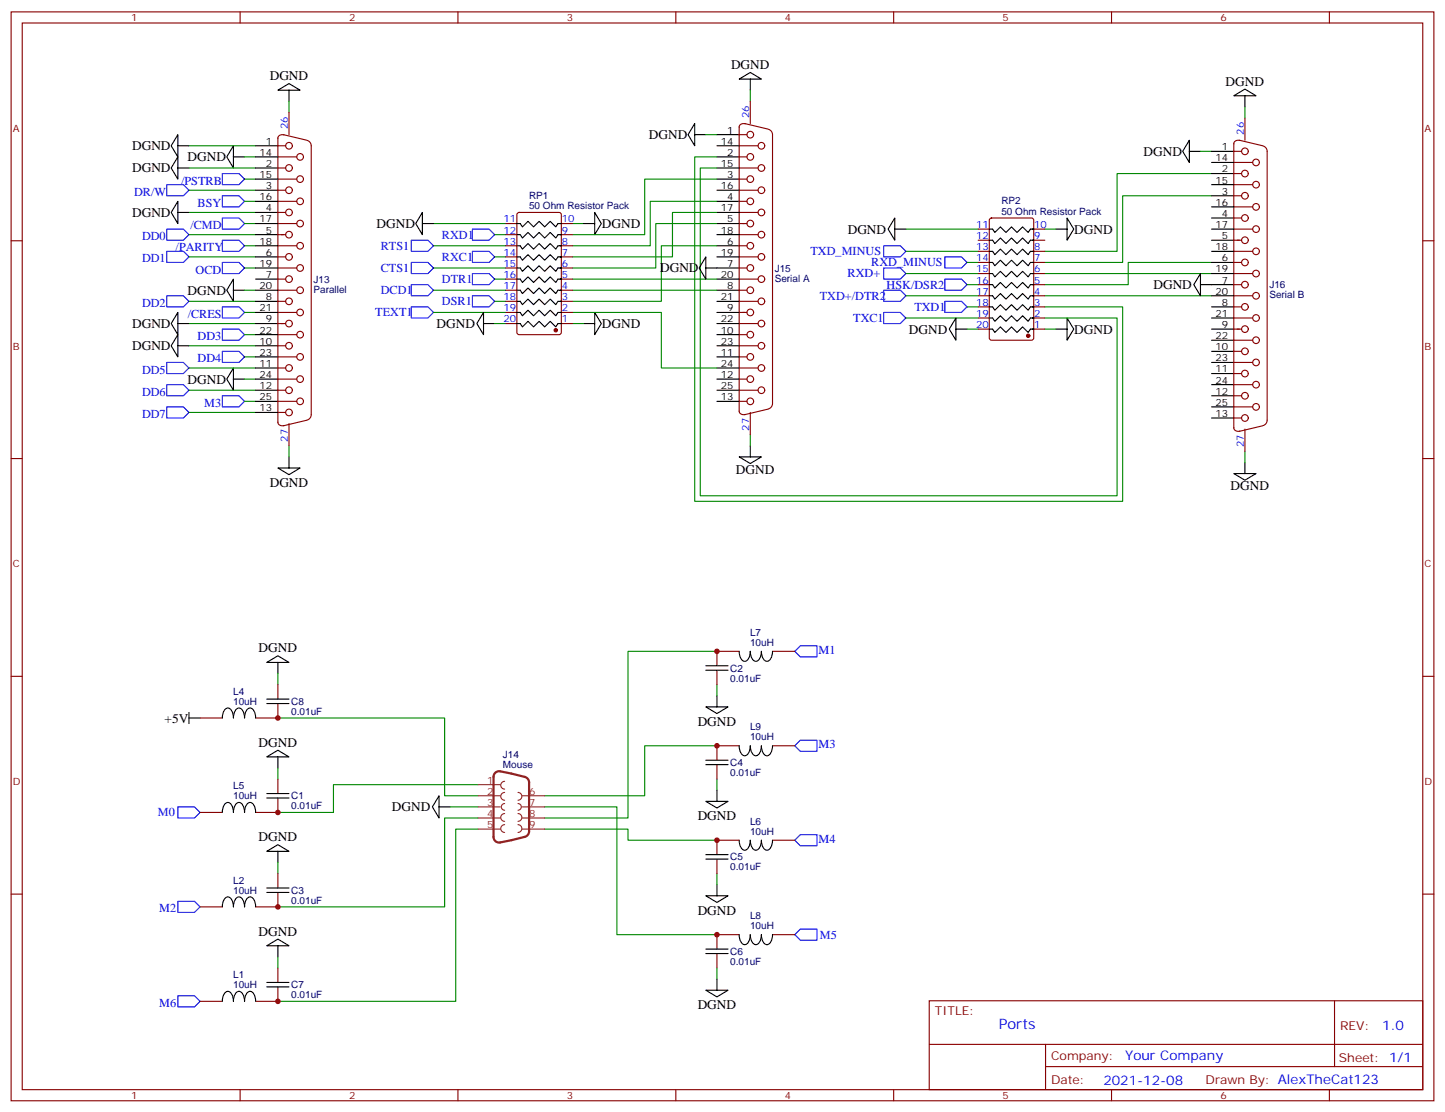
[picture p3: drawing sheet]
<svg xmlns="http://www.w3.org/2000/svg" width="459mm" height="353mm" viewBox="0 0 459 353" stroke-linecap="round" stroke-linejoin="round" font-family="sans-serif">
<g fill="none" stroke="#870000" stroke-width=".35">
<path d="M3.5 3.8h451.6v345.7h-451.6zM7.1 7.3h444.5v338.7h-444.5zM76.2 3.8v3.5M145.3 3.8v3.5M214.5 3.8v3.5M283.6 3.8v3.5M352.8 3.8v3.5M421.9 3.8v3.5M91.7 35.7v7.1M236.4 39.2l7.4 1.8M236.5 39.3a1.31 1.31 0 0 0-1.9 1.1M238.1 32.2v7"/>
<path d="M395.1 37.5v7M88.2 53.3h2.5M88.2 46.3h2.5M88.2 49.8h6M88.2 56.9h6M88.2 43.8v90.3M90 42.8l7.4 1.7M90.1 42.8a1.31 1.31 0 0 0-1.9 1.1M97.5 44.6l1 .8 .3 .9v85.4l-.3 .8-1 .9M234.6 53.3h6M234.6 46.3h6M234.6 49.8h2.5"/>
<path d="M234.6 56.9h2.5M234.6 42.8h2.5M234.6 40.3v90.3M243.9 41.1l1 .8 .3 .9v85.3l-.3 .9-1 .8M391.6 55.1h2.5M391.6 48h2.5M391.6 51.6h6M391.6 58.6h6M391.6 45.6v90.3M393.3 44.5l7.5 1.8M393.5 44.6a1.31 1.31 0 0 0-1.9 1.1M400.9 46.4l1 .8 .3 .8v85.4l-.3 .9-1 .8"/>
<path d="M3.5 76.4h3.6M88.2 78h6M88.2 74.5h2.5M88.2 71h6M88.2 60.4h2.5M88.2 67.5h2.5M88.2 63.9h6M160.5 78h3.5M160.5 74.5h3.5M160.5 71h3.5M164.3 67.7l.4-.2h12.7l.7 .4 .1 37.7-.5 .6-13 .1-.6-.5-.1-37.6zM178.2 78h3.5"/>
<path d="M178.2 74.5h3.5M178.2 71h3.5M234.6 78h2.5M234.6 74.5h6M234.6 71h2.5M234.6 60.4h6M234.6 67.5h6M234.6 63.9h2.5M310.4 79.8h3.6M310.4 76.3h3.6M310.4 72.7h3.6M314.2 69.4l.5-.2h12.7l.6 .4 .1 37.7-.5 .7h-12.9l-.7-.4v-37.7z"/>
<path d="M328.1 79.8h3.5M328.1 76.3h3.5M328.1 72.7h3.5M391.6 79.8h6M391.6 76.3h2.5M391.6 72.7h6M391.6 62.2h2.5M391.6 69.2h2.5M391.6 65.7h6M451.6 76.4h3.5M88.2 99.2h6M88.2 95.7h2.5"/>
<path d="M88.2 92.1h6M88.2 88.6h2.5M88.2 85.1h6M88.2 81.6h2.5M160.5 99.2h3.5M160.5 95.7h3.5M160.5 92.1h3.5M160.5 88.6h3.5M160.5 85.1h3.5M160.5 81.6h3.5M178.2 99.2h3.5M178.2 95.7h3.5"/>
<path d="M178.2 92.1h3.5M178.2 88.6h3.5M178.2 85.1h3.5M178.2 81.6h3.5M234.6 99.2h2.5M234.6 95.7h6M234.6 92.1h2.5M234.6 88.6h6M234.6 85.1h2.5M234.6 81.6h6M310.4 97.4h3.6M310.4 93.9h3.6"/>
<path d="M310.4 90.4h3.6M310.4 86.9h3.6M310.4 83.3h3.6M328.1 97.4h3.5M328.1 93.9h3.5M328.1 90.4h3.5M328.1 86.9h3.5M328.1 83.3h3.5M391.6 97.4h2.5M391.6 93.9h6M391.6 90.4h2.5M391.6 86.9h6"/>
<path d="M391.6 83.3h2.5M88.2 102.7h2.5M88.2 109.8h2.5M88.2 106.3h6M88.2 116.8h2.5M88.2 113.3h6M160.5 102.7h3.5M178.2 102.7h3.5M234.6 102.7h6M234.6 109.8h6M234.6 106.3h2.5M234.6 116.8h6"/>
<path d="M234.6 113.3h2.5M310.4 104.5h3.6M310.4 101h3.6M328.1 104.5h3.5M328.1 101h3.5M391.6 104.5h2.5M391.6 101h6M391.6 111.5h2.5M391.6 108h6M391.6 118.6h2.5M391.6 115.1h6M88.2 123.9h2.5"/>
<path d="M88.2 120.4h6M88.2 131h2.5M88.2 127.4h6M88.2 134a1.41 1.41 0 0 0 1.9 1.1M91.7 134.5v7M97.4 133.4l-7.4 1.8M234.6 123.9h6M234.6 120.4h2.5M234.6 127.4h2.5M234.6 130.5a1.41 1.41 0 0 0 1.9 1.1M238.1 131v7M243.8 129.9l-7.4 1.8"/>
<path d="M391.6 125.7h2.5M391.6 122.1h6M391.6 132.7h2.5M391.6 129.2h6M391.6 135.8a1.41 1.41 0 0 0 1.9 1.1M395.1 136.2v7.1M400.8 135.2l-7.5 1.7M3.5 145.6h3.6M451.6 145.6h3.5M3.5 214.7h3.6M88.2 217.4v4.6M227.5 212.8v4.6"/>
<path d="M234.6 206.8h-7.1v4.6M245.2 206.8h7M451.6 214.7h3.5M63.5 228h7.1M88.2 223.4v4.6h-7.1M234.6 236.8h-7.1v4.6M245.2 236.8h7M63.5 258h7.1M88.2 253.4v4.6h-7.1M88.2 247.4v4.6M227.5 242.8v4.6M88.2 277.4v4.5"/>
<path d="M227.5 272.8v4.6M234.6 266.8h-7.1v4.6M245.2 266.8h7M3.5 283.9h3.6M63.5 287.9h7.1M88.2 283.4v4.5h-7.1M234.6 296.8h-7.1v4.5M245.2 296.8h7M451.6 283.9h3.5M63.5 317.9h7.1M88.2 313.3v4.6h-7.1M88.2 307.3v4.6"/>
<path d="M227.5 302.8v4.5M294.9 317.7h156.7v28.3h-156.7zM423.5 317.8l.1 20.8M295 331.6h156.4M331.8 338.6h119.6M331.8 331.6v14.1M76.2 346v3.5M145.3 346v3.5M214.5 346v3.5M283.6 346v3.5M352.8 346v3.5M421.9 346v3.5"/>
<circle cx="91.7" cy="46.3" r="1.06"/>
<circle cx="91.7" cy="53.3" r="1.06"/>
<circle cx="95.2" cy="56.9" r="1.06"/>
<circle cx="95.2" cy="49.8" r="1.06"/>
<circle cx="238.1" cy="49.8" r="1.06"/>
<circle cx="238.1" cy="42.8" r="1.06"/>
<circle cx="238.1" cy="56.9" r="1.06"/>
<circle cx="241.7" cy="53.3" r="1.06"/>
<circle cx="241.7" cy="46.3" r="1.06"/>
<circle cx="395.1" cy="55.1" r="1.06"/>
<circle cx="395.1" cy="48" r="1.06"/>
<circle cx="398.6" cy="58.6" r="1.06"/>
<circle cx="398.6" cy="51.6" r="1.06"/>
<circle cx="91.7" cy="67.5" r="1.06"/>
<circle cx="91.7" cy="74.5" r="1.06"/>
<circle cx="91.7" cy="60.4" r="1.06"/>
<circle cx="95.2" cy="71" r="1.06"/>
<circle cx="95.2" cy="78" r="1.06"/>
<circle cx="95.2" cy="63.9" r="1.06"/>
<circle cx="238.1" cy="71" r="1.06"/>
<circle cx="238.1" cy="78" r="1.06"/>
<circle cx="238.1" cy="63.9" r="1.06"/>
<circle cx="241.7" cy="67.5" r="1.06"/>
<circle cx="241.7" cy="60.4" r="1.06"/>
<circle cx="241.7" cy="74.5" r="1.06"/>
<circle cx="395.1" cy="69.2" r="1.06"/>
<circle cx="395.1" cy="62.2" r="1.06"/>
<circle cx="395.1" cy="76.3" r="1.06"/>
<circle cx="398.6" cy="65.7" r="1.06"/>
<circle cx="398.6" cy="72.7" r="1.06"/>
<circle cx="398.6" cy="79.8" r="1.06"/>
<circle cx="91.7" cy="88.6" r="1.06"/>
<circle cx="91.7" cy="81.6" r="1.06"/>
<circle cx="91.7" cy="95.7" r="1.06"/>
<circle cx="95.2" cy="85.1" r="1.06"/>
<circle cx="95.2" cy="99.2" r="1.06"/>
<circle cx="95.2" cy="92.1" r="1.06"/>
<circle cx="238.1" cy="85.1" r="1.06"/>
<circle cx="238.1" cy="92.1" r="1.06"/>
<circle cx="238.1" cy="99.2" r="1.06"/>
<circle cx="241.7" cy="95.7" r="1.06"/>
<circle cx="241.7" cy="81.6" r="1.06"/>
<circle cx="241.7" cy="88.6" r="1.06"/>
<circle cx="395.1" cy="83.3" r="1.06"/>
<circle cx="395.1" cy="90.4" r="1.06"/>
<circle cx="395.1" cy="97.4" r="1.06"/>
<circle cx="398.6" cy="93.9" r="1.06"/>
<circle cx="398.6" cy="86.9" r="1.06"/>
<circle cx="91.7" cy="102.7" r="1.06"/>
<circle cx="91.7" cy="109.8" r="1.06"/>
<circle cx="91.7" cy="116.8" r="1.06"/>
<circle cx="95.2" cy="106.3" r="1.06"/>
<circle cx="95.2" cy="113.3" r="1.06"/>
<circle cx="238.1" cy="113.3" r="1.06"/>
<circle cx="238.1" cy="106.3" r="1.06"/>
<circle cx="241.7" cy="102.7" r="1.06"/>
<circle cx="241.7" cy="109.8" r="1.06"/>
<circle cx="241.7" cy="116.8" r="1.06"/>
<circle cx="395.1" cy="111.5" r="1.06"/>
<circle cx="395.1" cy="118.6" r="1.06"/>
<circle cx="395.1" cy="104.5" r="1.06"/>
<circle cx="398.6" cy="101" r="1.06"/>
<circle cx="398.6" cy="115.1" r="1.06"/>
<circle cx="398.6" cy="108" r="1.06"/>
<circle cx="91.7" cy="131" r="1.06"/>
<circle cx="91.7" cy="123.9" r="1.06"/>
<circle cx="95.2" cy="127.4" r="1.06"/>
<circle cx="95.2" cy="120.4" r="1.06"/>
<circle cx="238.1" cy="120.4" r="1.06"/>
<circle cx="238.1" cy="127.4" r="1.06"/>
<circle cx="241.7" cy="123.9" r="1.06"/>
<circle cx="395.1" cy="132.7" r="1.06"/>
<circle cx="395.1" cy="125.7" r="1.06"/>
<circle cx="398.6" cy="129.2" r="1.06"/>
<circle cx="398.6" cy="122.1" r="1.06"/>
</g>
<g fill="none" stroke="#000" stroke-width=".35">
<path d="M88.2 28.6l3.5-2.1 3.5 2.1zM91.7 28.6v3.6M220.5 39.2v7.1l-2.1-3.5zM234.6 25.1l3.5-2.1 3.6 2.1zM238.1 25.1v3.5M391.6 30.4l3.5-2.1 3.5 2.1zM395.1 30.4v3.5M56.4 42.8v7l-2.1-3.5zM56.4 49.8v7.1l-2.1-3.6zM56.4 46.3h3.6M56.4 53.3h3.6M74.1 46.3v7l-2.1-3.5z"/>
<path d="M74.1 49.8h3.5M81.1 46.3h7.1M81.1 49.8h7.1M81.1 53.3h7.1M81.1 56.9h7.1M220.5 42.8h3.5M227.5 46.3h7.1M227.5 49.8h7.1M227.5 53.3h7.1M227.5 42.8h7.1M227.5 56.9h7.1M377.5 44.5v7.1l-2.1-3.6z"/>
<path d="M377.5 48h3.5M384.5 48h7.1M384.5 55.1h7.1M384.5 51.6h7.1M384.5 58.6h7.1M56.4 63.9v7.1l-2.1-3.5zM56.4 67.5h3.6M81.1 67.5h7.1M81.1 71h7.1M81.1 78h7.1M81.1 74.5h7.1M81.1 60.4h7.1"/>
<path d="M81.1 63.9h7.1M134.1 67.5v7l-2.2-3.5zM134.1 71h3.5M164 78h1.1l.7 1.1 1.8-1.8 1.7 1.8 1.8-1.8 1.8 1.8 1.7-1.8 1.8 1.8 .7-1.1h1.1h-.4M164 74.5h1.1l.7 1.1 1.8-1.8 1.7 1.8 1.8-1.8 1.8 1.8 1.7-1.8 1.8 1.8 .7-1.1h1.1h-.4M164 71h1.1l.7 1 1.8-1.7 1.7 1.7 1.8-1.7 1.8 1.7 1.7-1.7 1.8 1.7 .7-1h1.1h-.4M185.2 71h3.5M188.7 67.5l2.2 3.5-2.2 3.5zM227.5 67.5h7.1M227.5 71h7.1M227.5 78h7.1M227.5 74.5h7.1"/>
<path d="M227.5 60.4h7.1M227.5 63.9h7.1M284 69.2v7.1l-2.1-3.6zM284 72.7h3.5M314 79.8h1l.7 1.1 1.8-1.8 1.8 1.8 1.7-1.8 1.8 1.8 1.8-1.8 1.7 1.8 .7-1.1h1.1h-.4M314 76.3h1l.7 1 1.8-1.7 1.8 1.7 1.7-1.7 1.8 1.7 1.8-1.7 1.7 1.7 .7-1h1.1h-.4M314 72.7h1l.7 1.1 1.8-1.8 1.8 1.8 1.7-1.8 1.8 1.8 1.8-1.8 1.7 1.8 .7-1.1h1.1h-.4M335.1 72.7h3.6M338.7 69.2l2.1 3.5-2.1 3.6zM384.5 72.7h7.1M384.5 79.8h7.1M384.5 76.3h7.1"/>
<path d="M384.5 62.2h7.1M384.5 69.2h7.1M384.5 65.7h7.1M56.4 99.2v7.1l-2.1-3.6zM74.1 88.6v7.1l-2.1-3.6zM74.1 92.1h3.5M81.1 92.1h7.1M81.1 85.1h7.1M81.1 95.7h7.1M81.1 99.2h7.1M81.1 88.6h7.1M81.1 81.6h7.1"/>
<path d="M153.5 99.2v7.1l-2.2-3.6zM164 95.7h1.1l.7 1 1.8-1.7 1.7 1.7 1.8-1.7 1.8 1.7 1.7-1.7 1.8 1.7 .7-1h1.1h-.4M164 99.2h1.1l.7 1.1 1.8-1.8 1.7 1.8 1.8-1.8 1.8 1.8 1.7-1.8 1.8 1.8 .7-1.1h1.1h-.4M164 92.1h1.1l.7 1.1 1.8-1.8 1.7 1.8 1.8-1.8 1.8 1.8 1.7-1.8 1.8 1.8 .7-1.1h1.1h-.4M164 88.6h1.1l.7 1.1 1.8-1.8 1.7 1.8 1.8-1.8 1.8 1.8 1.7-1.8 1.8 1.8 .7-1.1h1.1h-.4M164 85.1h1.1l.7 1 1.8-1.7 1.7 1.7 1.8-1.7 1.8 1.7 1.7-1.7 1.8 1.7 .7-1h1.1h-.4M164 81.6h1.1l.7 1 1.8-1.7 1.7 1.7 1.8-1.7 1.8 1.7 1.7-1.7 1.8 1.7 .7-1h1.1h-.4M188.7 99.2l2.2 3.5-2.2 3.6zM224 81.6v7l-2.1-3.5zM224 85.1h10.6M227.5 92.1h7.1M227.5 95.7h7.1"/>
<path d="M227.5 99.2h7.1M227.5 88.6h7.1M227.5 81.6h7.1M314 97.4h1l.7 1.1 1.8-1.8 1.8 1.8 1.7-1.8 1.8 1.8 1.8-1.8 1.7 1.8 .7-1.1h1.1h-.4M314 93.9h1l.7 1.1 1.8-1.8 1.8 1.8 1.7-1.8 1.8 1.8 1.8-1.8 1.7 1.8 .7-1.1h1.1h-.4M314 90.4h1l.7 1 1.8-1.7 1.8 1.7 1.7-1.7 1.8 1.7 1.8-1.7 1.7 1.7 .7-1h1.1h-.4M314 86.9h1l.7 1 1.8-1.8 1.8 1.8 1.7-1.8 1.8 1.8 1.8-1.8 1.7 1.8 .7-1h1.1h-.4M314 83.3h1l.7 1.1 1.8-1.8 1.8 1.8 1.7-1.8 1.8 1.8 1.8-1.8 1.7 1.8 .7-1.1h1.1h-.4M381 86.9v7l-2.1-3.5zM381 90.4h10.6M384.5 97.4h7.1M384.5 93.9h7.1"/>
<path d="M384.5 86.9h7.1M384.5 83.3h7.1M56.4 106.3v7l-2.1-3.5zM56.4 102.7h3.6M56.4 109.8h3.6M74.1 116.8v7.1l-2.1-3.5zM81.1 102.7h7.1M81.1 109.8h7.1M81.1 116.8h7.1M81.1 106.3h7.1M81.1 113.3h7.1M153.5 102.7h3.5"/>
<path d="M164 102.7h1.1l.7 1.1 1.8-1.8 1.7 1.8 1.8-1.8 1.8 1.8 1.7-1.8 1.8 1.8 .7-1.1h1.1h-.4M185.2 102.7h3.5M227.5 102.7h7.1M227.5 109.8h7.1M227.5 116.8h7.1M227.5 106.3h7.1M227.5 113.3h7.1M303.4 101v7l-2.1-3.5zM303.4 104.5h3.5M314 104.5h1l.7 1.1 1.8-1.8 1.8 1.8 1.7-1.8 1.8 1.8 1.8-1.8 1.7 1.8 .7-1.1h1.1h-.4M314 101h1l.7 1 1.8-1.7 1.8 1.7 1.7-1.7 1.8 1.7 1.8-1.7 1.7 1.7 .7-1h1.1h-.4M335.1 104.5h3.6"/>
<path d="M338.7 101l2.1 3.5-2.1 3.5zM384.5 104.5h7.1M384.5 101h7.1M384.5 111.5h7.1M384.5 118.6h7.1M384.5 108h7.1M384.5 115.1h7.1M74.1 120.4h3.5M81.1 120.4h7.1M81.1 123.9h7.1M81.1 131h7.1M81.1 127.4h7.1"/>
<path d="M227.5 120.4h7.1M227.5 123.9h7.1M227.5 127.4h7.1M384.5 125.7h7.1M384.5 132.7h7.1M384.5 122.1h7.1M384.5 129.2h7.1M88.2 148.6h7l-3.5 2.1zM91.7 145.1v3.5M234.6 145.1h7.1l-3.6 2.1zM238.1 141.5v3.6M391.6 150.4h7l-3.5 2.1z"/>
<path d="M395.1 146.8v3.6M84.7 210.3l3.5-2.1 3.5 2.1zM88.2 210.3v3.6M224 212.8h7.1M224 211.4h7.1M234.6 206.8l.4 2a1.39 1.39 0 0 0 1.4 1.2 1.39 1.39 0 0 0 1.3-1.2l.4-2 .4 2a1.39 1.39 0 0 0 1.4 1.2 1.39 1.39 0 0 0 1.4-1.2l.4-2 .3 2a1.39 1.39 0 0 0 1.4 1.2 1.39 1.39 0 0 0 1.4-1.2l.4-2M60 228h3.5M60 226.2v3.5M70.6 228l.3-2a1.39 1.39 0 0 1 1.4-1.2 1.39 1.39 0 0 1 1.4 1.2l.4 2 .4-2a1.39 1.39 0 0 1 1.3-1.2 1.39 1.39 0 0 1 1.4 1.2l.4 2 .4-2a1.39 1.39 0 0 1 1.4-1.2 1.39 1.39 0 0 1 1.4 1.2l.3 2M84.7 222h7M84.7 223.4h7M224 224.4h7.1l-3.6 2.2z"/>
<path d="M227.5 220.9v3.5M234.6 236.8l.4 2a1.39 1.39 0 0 0 1.4 1.2 1.39 1.39 0 0 0 1.3-1.2l.4-2 .4 2a1.39 1.39 0 0 0 1.4 1.2 1.39 1.39 0 0 0 1.4-1.2l.4-2 .3 2a1.39 1.39 0 0 0 1.4 1.2 1.39 1.39 0 0 0 1.4-1.2l.4-2M70.6 258l.3-2a1.39 1.39 0 0 1 1.4-1.2 1.39 1.39 0 0 1 1.4 1.2l.4 2 .4-2a1.39 1.39 0 0 1 1.3-1.2 1.39 1.39 0 0 1 1.4 1.2l.4 2 .4-2a1.39 1.39 0 0 1 1.4-1.2 1.39 1.39 0 0 1 1.4 1.2l.3 2M84.7 240.3l3.5-2.1 3.5 2.1zM84.7 252h7M84.7 253.4h7M88.2 240.3v3.5M139.3 252.7v7l-2.1-3.5zM139.3 256.2h3.6M224 254.4h7.1l-3.6 2.1zM224 242.8h7.1M224 241.4h7.1"/>
<path d="M227.5 250.9v3.5M84.7 270.3l3.5-2.1 3.5 2.1zM88.2 270.3v3.5M224 272.8h7.1M224 271.4h7.1M234.6 266.8l.4 2a1.39 1.39 0 0 0 1.4 1.1 1.39 1.39 0 0 0 1.3-1.1l.4-2 .4 2a1.39 1.39 0 0 0 1.4 1.1 1.39 1.39 0 0 0 1.4-1.1l.4-2 .3 2a1.39 1.39 0 0 0 1.4 1.1 1.39 1.39 0 0 0 1.4-1.1l.4-2M70.6 287.9l.3-1.9a1.39 1.39 0 0 1 1.4-1.2 1.39 1.39 0 0 1 1.4 1.2l.4 1.9 .4-1.9a1.39 1.39 0 0 1 1.3-1.2 1.39 1.39 0 0 1 1.4 1.2l.4 1.9 .4-1.9a1.39 1.39 0 0 1 1.4-1.2 1.39 1.39 0 0 1 1.4 1.2l.3 1.9M84.7 281.9h7M84.7 283.4h7M224 284.4h7.1l-3.6 2.1zM227.5 280.9v3.5M234.6 296.8l.4 1.9a1.39 1.39 0 0 0 1.4 1.2 1.39 1.39 0 0 0 1.3-1.2l.4-1.9 .4 1.9a1.39 1.39 0 0 0 1.4 1.2 1.39 1.39 0 0 0 1.4-1.2l.4-1.9 .3 1.9a1.39 1.39 0 0 0 1.4 1.2 1.39 1.39 0 0 0 1.4-1.2l.4-1.9"/>
<path d="M70.6 317.9l.3-2a1.39 1.39 0 0 1 1.4-1.2 1.39 1.39 0 0 1 1.4 1.2l.4 2 .4-2a1.39 1.39 0 0 1 1.3-1.2 1.39 1.39 0 0 1 1.4 1.2l.4 2 .4-2a1.39 1.39 0 0 1 1.4-1.2 1.39 1.39 0 0 1 1.4 1.2l.3 2M84.7 300.3l3.5-2.1 3.5 2.1zM84.7 311.9h7M84.7 313.3h7M88.2 300.3v3.5M224 314.4h7.1l-3.6 2.1zM224 302.8h7.1M224 301.3h7.1M227.5 310.9v3.5"/>
</g>
<g fill="none" stroke="#008700" stroke-width=".35">
<path d="M91.7 32.2v3.5M238.1 28.6v3.6M395.1 33.9v3.6M60 46.3h21.1M60 53.3h21.1M77.6 49.8h3.5M77.6 56.9h3.5M224 42.8h3.5M227.5 56.9h-22.9v17.6h-22.9M227.5 53.3h-5.3v104.1h132.3v-56.4h-22.9M227.5 49.8h-7v109.4h135.8v-61.8h-24.7M381 48h3.5"/>
<path d="M384.5 55.1h-30v24.7h-22.9M60 67.5h21.1M60 74.5h21.1M60 60.4h21.1M77.6 71h3.5M77.6 63.9h3.5M77.6 78h3.5M137.6 71h22.9M137.6 78h22.9M157 74.5h3.5M181.7 71h3.5M227.5 63.9h-21.1v14.1h-24.7"/>
<path d="M227.5 71h-19.4v14.1h-26.4M227.5 78h-17.6v17.7h-28.2M227.5 67.5h-14.1v14.1h-31.7M287.5 79.8h22.9M287.5 72.7h22.9M331.6 72.7h3.5M384.5 62.2h-28.2v21.1h-24.7M60 81.6h21.1M60 95.7h21.1M77.6 92.1h3.5M77.6 85.1h3.5M77.6 99.2h3.5"/>
<path d="M137.6 92.1h22.9M137.6 85.1h22.9M137.6 99.2h22.9M157 81.6h3.5M157 95.7h3.5M157 88.6h3.5M181.7 99.2h28.2v17.6h17.6M181.7 92.1h45.8M181.7 88.6h45.8M287.5 93.9h22.9M287.5 86.9h22.9M306.9 97.4h3.5"/>
<path d="M306.9 90.4h3.5M306.9 83.3h3.5M331.6 93.9h52.9M331.6 86.9h52.9M384.5 83.3h-26.4v7.1h-26.5M60 102.7h21.1M60 109.8h21.1M60 116.8h21.1M77.6 106.3h3.5M77.6 113.3h3.5M157 102.7h3.5M181.7 102.7h3.5"/>
<path d="M287.5 101h22.9M306.9 104.5h3.5M331.6 104.5h3.5M60 123.9h21.1M60 131h21.1M77.6 120.4h3.5M77.6 127.4h3.5M238.1 138v3.5M91.7 141.5v3.6M395.1 143.3v3.5M88.2 213.9v3.5M227.5 206.8h-28.2v52.9h-26.4"/>
<path d="M227.5 217.4v3.5M88.2 228h52.9v24.7h10.6M227.5 236.8h-22.9v15.9h-31.7M88.2 243.8v3.6M142.9 256.2h8.8M151.7 249.1h-45.9v8.9h-17.6M151.7 259.7h-10.6v28.2h-52.9M172.9 256.2h22.9v40.6h31.7M227.5 247.4v3.5M88.2 273.8v3.6M151.7 263.2h-7.1v54.7h-56.4M172.9 263.2h26.4v3.6h28.2"/>
<path d="M227.5 277.4v3.5M88.2 303.8v3.5M227.5 307.3v3.6"/>
</g>
<g fill="none" stroke="#00f" stroke-width=".35">
<path d="M52.9 58.6h5.3l1.8 1.8-1.8 1.8h-5.3zM70.6 55.1h5.2l1.8 1.8-1.8 1.7h-5.2zM52.9 72.7h5.3l1.8 1.8-1.8 1.8h-5.3zM52.9 79.8h5.3l1.8 1.8-1.8 1.7h-5.3zM70.6 69.2h5.2l1.8 1.8-1.8 1.7h-5.2zM70.6 62.2h5.2l1.8 1.7-1.8 1.8h-5.2zM70.6 76.3h5.2l1.8 1.7-1.8 1.8h-5.2zM130.5 76.3h5.3l1.8 1.7-1.8 1.8h-5.3zM149.9 72.7h5.3l1.8 1.8-1.8 1.8h-5.3zM149.9 79.8h5.3l1.8 1.8-1.8 1.7h-5.3zM280.5 78h5.3l1.7 1.8-1.7 1.8h-5.3zM52.9 93.9h5.3l1.8 1.8-1.8 1.7h-5.3z"/>
<path d="M70.6 83.3h5.2l1.8 1.8-1.8 1.8h-5.2zM70.6 97.4h5.2l1.8 1.8-1.8 1.8h-5.2zM130.5 83.3h5.3l1.8 1.8-1.8 1.8h-5.3zM130.5 90.4h5.3l1.8 1.7-1.8 1.8h-5.3zM130.5 97.4h5.3l1.8 1.8-1.8 1.8h-5.3zM149.9 86.9h5.3l1.8 1.7-1.8 1.8h-5.3zM149.9 93.9h5.3l1.8 1.8-1.8 1.7h-5.3zM280.5 85.1h5.3l1.7 1.8-1.7 1.7h-5.3zM280.5 92.1h5.3l1.7 1.8-1.7 1.8h-5.3zM280.5 99.2h5.3l1.7 1.8-1.7 1.7h-5.3zM299.9 81.6h5.3l1.7 1.7-1.7 1.8h-5.3zM299.9 88.6h5.3l1.7 1.8-1.7 1.7h-5.3z"/>
<path d="M299.9 95.7h5.3l1.7 1.7-1.7 1.8h-5.3zM52.9 115.1h5.3l1.8 1.7-1.8 1.8h-5.3zM70.6 104.5h5.2l1.8 1.8-1.8 1.7h-5.2zM70.6 111.5h5.2l1.8 1.8-1.8 1.8h-5.2zM52.9 122.1h5.3l1.8 1.8-1.8 1.8h-5.3zM52.9 129.2h5.3l1.8 1.8-1.8 1.7h-5.3zM70.6 125.7h5.2l1.8 1.7-1.8 1.8h-5.2zM252.2 206.8l1.8-1.8h5.3v3.6h-5.3zM252.2 236.8l1.8-1.8h5.3v3.5h-5.3zM56.4 256.2h5.3l1.8 1.8-1.8 1.7h-5.3zM252.2 266.8l1.8-1.8h5.3v3.5h-5.3zM56.4 286.2h5.3l1.8 1.7-1.8 1.8h-5.3z"/>
<path d="M254 295h5.3v3.5h-5.3l-1.8-1.7zM56.4 316.2h5.3l1.8 1.7-1.8 1.8h-5.3z"/>
</g>
<g fill="none" stroke="#8c2424" stroke-width=".35">
<path d="M151.7 249.1h7M151.7 252.7h7M151.7 256.2h7M151.7 259.7h7M160.2 251.6a1.23 1.23 0 0 0-1.3 1.2 1.23 1.23 0 0 0 1.3 1.3M160.2 248.1a1.23 1.23 0 0 0-1.3 1.2 1.23 1.23 0 0 0 1.3 1.2M160.2 255.1a1.06 1.06 0 0 0-1.1 1.1 1.06 1.06 0 0 0 1.1 1M160.2 258.3a1.23 1.23 0 0 0-1.3 1.2 1.23 1.23 0 0 0 1.3 1.3M164.4 251.6a1.23 1.23 0 0 1 1.2 1.2 1.23 1.23 0 0 1-1.2 1.3M164.4 258.3a1.23 1.23 0 0 1 1.2 1.2 1.23 1.23 0 0 1-1.2 1.3M164.4 255.1a1.06 1.06 0 0 1 1.1 1.1 1.06 1.06 0 0 1-1.1 1M165.8 252.7h7.1"/>
<path d="M165.8 256.2h7.1M165.8 259.7h7.1M151.7 263.2h7M160.2 261.8a1.23 1.23 0 0 0-1.3 1.3 1.23 1.23 0 0 0 1.3 1.2M164.4 261.8a1.23 1.23 0 0 1 1.2 1.3 1.23 1.23 0 0 1-1.2 1.2M165.8 263.2h7.1"/>
</g>
<path d="M157.1 245.4l1.3-.5a31.9 31.9 0 0 1 8.6 1.9 1.8 1.8 0 0 1 .9 1.6v15.5a1.8 1.8 0 0 1-1.4 1.8 31.9 31.9 0 0 1-8.1 1.8l-1.3-.5-.5-1.3v-19z" fill="none" stroke="#8c2424" stroke-width=".71"/>
<g fill="#870000" stroke="#870000" stroke-width=".35">
<circle cx="176.4" cy="104.8" r=".53"/>
<circle cx="326.3" cy="106.6" r=".53"/>
</g>
<g fill="#c00">
<circle cx="88.2" cy="228" r=".88"/>
<circle cx="88.2" cy="258" r=".88"/>
<circle cx="227.5" cy="206.8" r=".88"/>
<circle cx="88.2" cy="287.9" r=".88"/>
<circle cx="227.5" cy="236.8" r=".88"/>
<circle cx="227.5" cy="266.8" r=".88"/>
<circle cx="227.5" cy="296.8" r=".88"/>
<circle cx="88.2" cy="317.9" r=".88"/>
</g>
<text font-size="4.6" fill="#00f" x="317" y="326.8">Ports</text>
<g font-size="4.2">
<text x="232" y="21.9">DGND</text>
<text x="85.6" y="25.5">DGND</text>
<text x="389" y="27.2">DGND</text>
<text x="41.9" y="47.7">DGND</text>
<text x="206" y="44.2">DGND</text>
<text x="59.6" y="51.2">DGND</text>
<text x="363" y="49.4">DGND</text>
<text x="41.9" y="54.8">DGND</text>
<text x="41.9" y="68.9">DGND</text>
<text x="119.5" y="72.4">DGND</text>
<text x="191" y="72.4">DGND</text>
<text x="269" y="74.2">DGND</text>
<text x="341" y="74.2">DGND</text>
<text x="209.5" y="86.5">DGND</text>
<text x="59.6" y="93.6">DGND</text>
<text x="366.1" y="91.8">DGND</text>
<text x="41.9" y="104.1">DGND</text>
<text x="138.5" y="104.2">DGND</text>
<text x="191" y="104.2">DGND</text>
<text x="288.5" y="106">DGND</text>
<text x="341" y="106">DGND</text>
<text x="41.9" y="111.2">DGND</text>
<text x="59.6" y="121.8">DGND</text>
<text x="85.6" y="154.6">DGND</text>
<text x="233.5" y="150.4">DGND</text>
<text x="390.5" y="155.6">DGND</text>
<text x="82.1" y="207.1">DGND</text>
<text x="52.2" y="229.4">+5V</text>
<text x="221.4" y="230.5">DGND</text>
<text x="82.1" y="237.1">DGND</text>
<text x="124.4" y="257.6">DGND</text>
<text x="221.4" y="260.5">DGND</text>
<text x="82.1" y="267.1">DGND</text>
<text x="221.4" y="290.4">DGND</text>
<text x="82.1" y="297.1">DGND</text>
<text x="221.4" y="320.4">DGND</text>
</g>
<g font-size="4.2" fill="#00f">
<text x="438.7" y="327">1.0</text>
<text x="357.1" y="336.6">Your Company</text>
<text x="350.2" y="344.4">2021-12-08</text>
</g>
<g font-size="3.9" fill="#00f">
<text x="57.5" y="58.6">/PSTRB</text>
<text x="42.6" y="62.2">DR/W</text>
<text x="62.7" y="65.7">BSY</text>
<text x="45.1" y="76.3">DD0</text>
<text x="60.4" y="72.7">/CMD</text>
<text x="140.3" y="75.8">RXD1</text>
<text x="45.1" y="83.3">DD1</text>
<text x="55.7" y="79.8">/PARITY</text>
<text x="120.9" y="79.3">RTS1</text>
<text x="140.3" y="82.8">RXC1</text>
<text x="257.2" y="81.1">TXD_MINUS</text>
<text x="62.1" y="86.8">OCD</text>
<text x="120.9" y="86.3">CTS1</text>
<text x="140.3" y="89.9">DTR1</text>
<text x="269" y="88.1">RXD+</text>
<text x="276.5" y="84.6">RXD_MINUS</text>
<text x="120.9" y="93.4">DCD1</text>
<text x="260.2" y="95.2">TXD+/DTR2</text>
<text x="281.4" y="91.6">HSK/DSR2</text>
<text x="45.1" y="97.4">DD2</text>
<text x="59.6" y="101">/CRES</text>
<text x="119.1" y="100.4">TEXT1</text>
<text x="140.3" y="96.9">DSR1</text>
<text x="290.2" y="98.7">TXD1</text>
<text x="270.8" y="102.2">TXC1</text>
<text x="62.7" y="108">DD3</text>
<text x="45.1" y="118.6">DD5</text>
<text x="62.7" y="115.1">DD4</text>
<text x="45.1" y="125.7">DD6</text>
<text x="64.8" y="129.2">M3</text>
<text x="45.1" y="132.7">DD7</text>
<text x="259.8" y="207.6">M1</text>
<text x="259.8" y="237.6">M3</text>
<text x="50.1" y="259.2">M0</text>
<text x="259.8" y="267.6">M4</text>
<text x="50.5" y="289.7">M2</text>
<text x="260.2" y="298.1">M5</text>
<text x="50.5" y="319.7">M6</text>
</g>
<g font-size="3.9" fill="#800">
<text x="296.7" y="322.3">TITLE:</text>
<text x="425.3" y="327">REV:</text>
<text x="333.6" y="336.5">Company:</text>
<text x="425" y="337.1">Sheet: 1/1</text>
<text x="333.6" y="344.2">Date:</text>
<text x="382.6" y="344.3">Draw</text>
<text x="392.8" y="344.3">n By: AlexTheCat123</text>
</g>
<g font-size="3.2" fill="#800">
<text x="41.6" y="6.8">1</text>
<text x="110.8" y="6.8">2</text>
<text x="179.9" y="6.8">3</text>
<text x="249.1" y="6.8">4</text>
<text x="318.2" y="6.8">5</text>
<text x="387.3" y="6.8">6</text>
<text x="4.1" y="41.9">A</text>
<text x="452.1" y="41.9">A</text>
<text x="4.1" y="111">B</text>
<text x="452.1" y="111">B</text>
<text x="4.1" y="180.2">C</text>
<text x="452.1" y="180.2">C</text>
<text x="4.1" y="249.3">D</text>
<text x="452.1" y="249.3">D</text>
<text x="41.6" y="349">1</text>
<text x="110.8" y="349">2</text>
<text x="179.9" y="349">3</text>
<text x="249.1" y="349">4</text>
<text x="318.2" y="349">5</text>
<text x="387.3" y="349">6</text>
</g>
<g font-size="3.2" fill="#00f">
<text x="91.4" y="41" transform="rotate(-90 91.4 41)">26</text>
<text x="237.8" y="37.5" transform="rotate(-90 237.8 37.5)">26</text>
<text x="394.8" y="42.8" transform="rotate(-90 394.8 42.8)">26</text>
<text x="159.8" y="70.6">11</text>
<text x="178.3" y="70.6">10</text>
<text x="159.8" y="74.2">12</text>
<text x="159.8" y="77.7">13</text>
<text x="178.3" y="77.7">8</text>
<text x="178.3" y="74.2">9</text>
<text x="309.8" y="72.4">11</text>
<text x="309.8" y="75.9">12</text>
<text x="328.3" y="75.9">9</text>
<text x="328.3" y="72.4">10</text>
<text x="159.8" y="81.2">14</text>
<text x="178.3" y="81.2">7</text>
<text x="309.8" y="79.4">13</text>
<text x="309.8" y="83">14</text>
<text x="328.3" y="83">7</text>
<text x="328.3" y="79.4">8</text>
<text x="159.8" y="84.7">15</text>
<text x="159.8" y="88.3">16</text>
<text x="178.3" y="88.3">5</text>
<text x="178.3" y="84.7">6</text>
<text x="309.8" y="86.5">15</text>
<text x="328.3" y="86.5">6</text>
<text x="159.8" y="91.8">17</text>
<text x="159.8" y="95.3">18</text>
<text x="178.3" y="95.3">3</text>
<text x="178.3" y="91.8">4</text>
<text x="309.8" y="90">16</text>
<text x="309.8" y="93.6">17</text>
<text x="328.3" y="93.6">4</text>
<text x="328.3" y="90">5</text>
<text x="159.8" y="98.8">19</text>
<text x="178.3" y="98.8">2</text>
<text x="309.8" y="97.1">18</text>
<text x="309.8" y="100.6">19</text>
<text x="328.3" y="100.6">2</text>
<text x="328.3" y="97.1">3</text>
<text x="159.8" y="102.4">20</text>
<text x="178.3" y="102.4">1</text>
<text x="309.8" y="104.1">20</text>
<text x="328.3" y="104.1">1</text>
<text x="237.8" y="136.7" transform="rotate(-90 237.8 136.7)">27</text>
<text x="91.4" y="140.3" transform="rotate(-90 91.4 140.3)">27</text>
<text x="394.8" y="142" transform="rotate(-90 394.8 142)">27</text>
</g>
<g font-size="3.2">
<text x="84.4" y="45.9">1</text>
<text x="228.8" y="45.9">14</text>
<text x="230.8" y="42.4">1</text>
<text x="387.8" y="47.7">1</text>
<text x="82.4" y="49.5">14</text>
<text x="84.4" y="53">2</text>
<text x="228.8" y="53">15</text>
<text x="230.8" y="49.5">2</text>
<text x="385.8" y="51.2">14</text>
<text x="82.4" y="56.5">15</text>
<text x="230.8" y="56.5">3</text>
<text x="385.8" y="58.3">15</text>
<text x="387.8" y="54.8">2</text>
<text x="82.4" y="63.6">16</text>
<text x="84.4" y="60">3</text>
<text x="228.8" y="60">16</text>
<text x="230.8" y="63.6">4</text>
<text x="385.8" y="65.3">16</text>
<text x="387.8" y="61.8">3</text>
<text x="82.4" y="70.6">17</text>
<text x="84.4" y="67.1">4</text>
<text x="228.8" y="67.1">17</text>
<text x="230.8" y="70.6">5</text>
<text x="387.8" y="68.9">4</text>
<text x="82.4" y="77.7">18</text>
<text x="84.4" y="74.2">5</text>
<text x="228.8" y="74.2">18</text>
<text x="230.8" y="77.7">6</text>
<text x="385.8" y="72.4">17</text>
<text x="387.8" y="75.9">5</text>
<text x="84.4" y="81.2">6</text>
<text x="228.8" y="81.2">19</text>
<text x="385.8" y="79.4">18</text>
<text x="387.8" y="83">6</text>
<text x="82.4" y="84.7">19</text>
<text x="84.4" y="88.3">7</text>
<text x="228.8" y="88.3">20</text>
<text x="230.8" y="84.7">7</text>
<text x="385.8" y="86.5">19</text>
<text x="82.4" y="91.8">20</text>
<text x="84.4" y="95.3">8</text>
<text x="228.8" y="95.3">21</text>
<text x="230.8" y="91.8">8</text>
<text x="385.8" y="93.6">20</text>
<text x="387.8" y="90">7</text>
<text x="82.4" y="98.8">21</text>
<text x="230.8" y="98.8">9</text>
<text x="385.8" y="100.6">21</text>
<text x="387.8" y="97.1">8</text>
<text x="82.4" y="105.9">22</text>
<text x="84.4" y="102.4">9</text>
<text x="228.8" y="105.9">10</text>
<text x="228.8" y="102.4">22</text>
<text x="385.8" y="107.7">22</text>
<text x="387.8" y="104.1">9</text>
<text x="82.4" y="109.4">10</text>
<text x="82.4" y="113">23</text>
<text x="228.8" y="113">11</text>
<text x="228.8" y="109.4">23</text>
<text x="385.8" y="111.2">10</text>
<text x="82.4" y="116.5">11</text>
<text x="228.8" y="116.5">24</text>
<text x="385.8" y="118.3">11</text>
<text x="385.8" y="114.7">23</text>
<text x="82.4" y="123.5">12</text>
<text x="82.4" y="120">24</text>
<text x="228.8" y="120">12</text>
<text x="228.8" y="123.5">25</text>
<text x="385.8" y="125.3">12</text>
<text x="385.8" y="121.8">24</text>
<text x="82.4" y="130.6">13</text>
<text x="82.4" y="127.1">25</text>
<text x="228.8" y="127.1">13</text>
<text x="385.8" y="128.8">25</text>
<text x="385.8" y="132.4">13</text>
</g>
<g font-size="3.2" fill="#000080">
<text x="167.9" y="63.2">RP1</text>
<text x="317.8" y="64.9">RP2</text>
<text x="167.9" y="66.4">50 Ohm Resistor Pack</text>
<text x="317.8" y="68.2">50 Ohm Resistor Pack</text>
<text x="99.5" y="89.7">J13</text>
<text x="245.9" y="89.4">Serial A</text>
<text x="245.9" y="86.2">J15</text>
<text x="99.5" y="92.9">Parallel</text>
<text x="402.9" y="94.7">Serial B</text>
<text x="402.9" y="91.5">J16</text>
<text x="238.1" y="201.9">L7</text>
<text x="238.1" y="205">10uH</text>
<text x="231.8" y="213.2">C2</text>
<text x="74" y="220.6">L4</text>
<text x="231.8" y="216.4">0.01uF</text>
<text x="74" y="223.7">10uH</text>
<text x="92.4" y="227">0.01uF</text>
<text x="92.4" y="223.8">C8</text>
<text x="238.1" y="231.8">L9</text>
<text x="238.1" y="235">10uH</text>
<text x="159.6" y="243.8">Mouse</text>
<text x="159.6" y="240.6">J14</text>
<text x="231.8" y="243.2">C4</text>
<text x="74" y="250.5">L5</text>
<text x="231.8" y="246.4">0.01uF</text>
<text x="74" y="253.7">10uH</text>
<text x="92.4" y="257">0.01uF</text>
<text x="92.4" y="253.8">C1</text>
<text x="238.1" y="261.8">L6</text>
<text x="238.1" y="265">10uH</text>
<text x="231.8" y="273.2">C5</text>
<text x="74" y="280.5">L2</text>
<text x="231.8" y="276.4">0.01uF</text>
<text x="74" y="283.7">10uH</text>
<text x="92.4" y="286.9">0.01uF</text>
<text x="92.4" y="283.8">C3</text>
<text x="238.1" y="291.8">L8</text>
<text x="238.1" y="295">10uH</text>
<text x="231.8" y="303.2">C6</text>
<text x="74" y="310.5">L1</text>
<text x="231.8" y="306.3">0.01uF</text>
<text x="74" y="313.7">10uH</text>
<text x="92.4" y="316.9">0.01uF</text>
<text x="92.4" y="313.7">C7</text>
</g>
<g font-size="3.2" fill="#8d2323">
<text x="154.6" y="248.8">1</text>
<text x="154.6" y="252.3">2</text>
<text x="154.6" y="255.8">3</text>
<text x="167.9" y="252.3">6</text>
<text x="167.9" y="255.8">7</text>
<text x="154.6" y="259.4">4</text>
<text x="154.6" y="262.9">5</text>
<text x="167.9" y="259.4">8</text>
<text x="167.9" y="262.9">9</text>
</g>
</svg>
